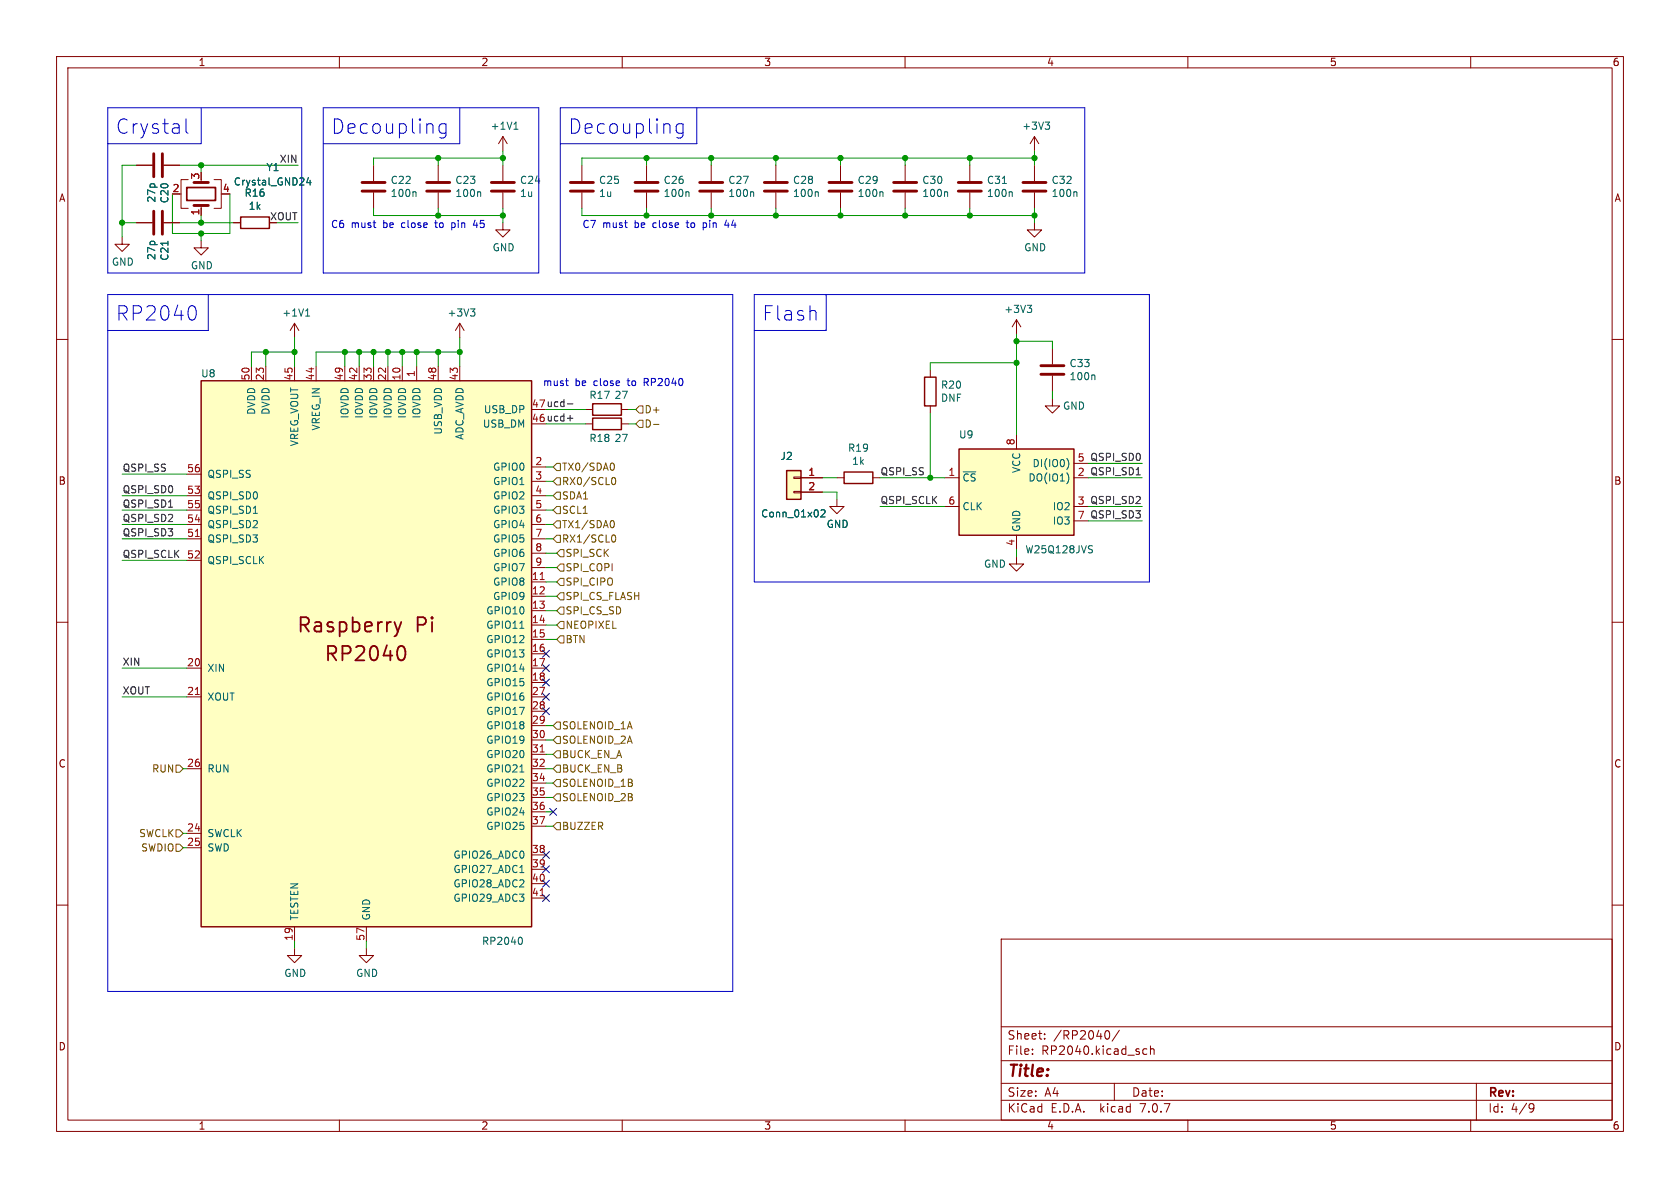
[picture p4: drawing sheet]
<svg xmlns="http://www.w3.org/2000/svg" width="297mm" height="210mm" viewBox="0 0 297 210" stroke-linecap="round" stroke-linejoin="round" font-family="sans-serif">
<g fill="none" stroke="#840000" stroke-width=".18">
<path d="M10 10h277v190h-277zM12 12h273v186h-273zM60 10v2M110 10v2M160 10v2M210 10v2M260 10v2M24.1 39.4h2.8M24.1 29.2h2.8M29 39.4h2.7M29 29.2h2.7M31.7 34.3h.3"/>
<path d="M33.3 31.8h-1.3v5h1.3M35.6 36.3v1.8M37.8 31.8h1.3v5h-1.3M41.3 39.4h1.2M66 29.2v2.8M66 34v2.8M77.5 29.2v2.8M77.5 34v2.8M88.9 39.4v1.2h1.3l-1.3 1.3-1.3-1.3h1.3M88.9 24.1v2.6M88.9 29.2v2.8M88.9 34v2.8"/>
<path d="M88.9 24.1l-.8 1.3M88.9 24.1l.8 1.3M102.9 29.2v2.8M102.9 34v2.8M114.3 29.2v2.8M114.3 34v2.8M125.7 29.2v2.8M125.7 34v2.8M137.2 29.2v2.8M137.2 34v2.8M148.6 29.2v2.8M148.6 34v2.8"/>
<path d="M160 29.2v2.8M160 34v2.8M171.4 29.2v2.8M171.4 34v2.8M182.9 39.4v1.2h1.2l-1.2 1.3-1.3-1.3h1.3M182.9 24.1l-.8 1.3M182.9 24.1v2.6M182.9 29.2v2.8M182.9 34v2.8M182.9 24.1l.7 1.3M10 60h2M21.6 41.9v1.3h1.3l-1.3 1.3-1.3-1.3h1.3"/>
<path d="M35.6 42.5v1.3h1.2l-1.2 1.3-1.3-1.3h1.3M52.1 57.2l-.8 1.2M52.1 57.2v2.5M52.1 57.2l.7 1.2M81.3 57.2v2.5M81.3 57.2l-.8 1.2M81.3 57.2l.7 1.2M179.7 56.5l-.8 1.3M179.7 56.5v2.6M179.7 56.5l.8 1.3M285 60h2M44.4 64.8v2.5"/>
<path d="M47 64.8v2.5M52.1 64.8v2.5M55.9 64.8v2.5M61 64.8v2.5M63.5 64.8v2.5M66 64.8v2.5M68.6 64.8v2.5M71.1 64.8v2.5M73.7 64.8v2.5M77.5 64.8v2.5M81.3 64.8v2.5M103.5 72.4h1.3"/>
<path d="M103.5 74.9h1.3M109.9 72.4h1.2M109.9 74.9h1.2M164.5 65.4v1.3M164.5 71.8v1.2M179.7 76.8v2.6M186.1 70.5v1.3h1.2l-1.2 1.2-1.3-1.2h1.3M186.1 61.6v2.8M186.1 66.4v2.8M33 87.6h2.6M33 90.2h2.6M33 95.3h2.6"/>
<path d="M33 99.1h2.6M33 92.7h2.6M33 83.8h2.6M94 82.6h2.5M94 85.1h2.5M94 87.6h2.5M94 90.2h2.5M94 95.3h2.5M94 92.7h2.5M94 97.8h2.5M140.3 86.9h1.3v.2h-1.3zM140.3 84.3h1.3v.3h-1.3z"/>
<path d="M141.6 84.5h3.8M141.6 87h3.8M148 88.3v1.2h1.2l-1.2 1.3-1.3-1.3h1.3M148 84.5h1.2M154.3 84.5h1.3M167 84.5h2.5M167 89.5h2.5M179.7 98.4v1.3h1.3l-1.3 1.3-1.3-1.3h1.3M179.7 94.6v2.6M189.9 84.5h2.5M189.9 89.5h2.5M189.9 81.9h2.5"/>
<path d="M189.9 92.1h2.5M10 110h2M33 118.1h2.6M94 102.9h2.5M94 105.4h2.5M94 108h2.5M94 110.5h2.5M94 113h2.5M94 115.6h2.5M94 118.1h2.5M94 100.3h2.5M285 110h2"/>
<path d="M33 123.2h2.6M33 135.9h2.6M94 120.7h2.5M94 123.2h2.5M94 135.9h2.5M94 125.7h2.5M94 128.3h2.5M94 130.8h2.5M94 133.4h2.5M94 138.4h2.5M10 160h2M33 147.3h2.6"/>
<path d="M33 149.9h2.6M94 141h2.5M94 143.5h2.5M94 146.1h2.5M94 151.1h2.5M94 153.7h2.5M94 156.2h2.5M94 158.8h2.5M285 160h2M52.1 167.6v1.3h1.2l-1.2 1.3-1.3-1.3h1.3M52.1 163.8v2.6M64.8 167.6v1.3h1.2l-1.2 1.3-1.3-1.3h1.3"/>
<path d="M64.8 163.8v2.6M177 166h108v32h-108zM60 198v2M110 198v2M160 198v2M177 194.5h108M177 191.5h108M177 187.5h108M177 181.5h108M182.5 186.3v.1M182.5 185.5v.1M184.7 183.6v.1"/>
<path d="M184.7 182.8v.1M195.7 182.2a.81 .81 0 0 1 .6 .6 .81 .81 0 0 1-.3 .8l-.3 .1M197 191.5v3M197.9 182.1l-1.3 2M202 186.1l.3 .3 .4-.1M202.7 185.5l-.4-.1-.3 .3M203.4 185.5l.2-.1 .4 .1v.9M203.4 184.9v1.5M210 198v2M260 198v2M261 191.5v6.5M270.6 195.1l.5 .1a.99 .99 0 0 1-.4 1.4h-.2"/>
<path d="M271.2 195.7l-.3 .3h-.3"/>
</g>
<g fill="none" stroke="#840000" stroke-width=".51">
<path d="M27.2 27.2v4M27.2 37.3v4.1M28.7 27.2v4M28.7 37.3v4.1M34.3 32.3h2.5M34.3 36.3h2.5M64 33.8h4.1M64 32.3h4.1M75.4 33.8h4.1M75.4 32.3h4.1M86.9 33.8h4M86.9 32.3h4"/>
<path d="M100.8 33.8h4.1M100.8 32.3h4.1M112.3 33.8h4M112.3 32.3h4M123.7 33.8h4.1M123.7 32.3h4.1M135.1 33.8h4.1M135.1 32.3h4.1M146.6 33.8h4M146.6 32.3h4M158 33.8h4.1M158 32.3h4.1"/>
<path d="M169.4 33.8h4.1M169.4 32.3h4.1M180.8 33.8h4.1M180.8 32.3h4.1M184 66.2h4.1M184 64.6h4.1"/>
</g>
<g fill="none" stroke="#006464" stroke-width=".18">
<path d="M54.5 31.4l-.3 .9h.8M54.8 31.9v.8M73.4 33.9l.1 .2v.6M84.8 33.9l.2 .2v.6M90.9 22.9h.7M91 21.9l.2-.3v1.3M121.6 33.9l.2 .2v.6M133.1 33.9l.1 .2v.6M144.5 33.9l.2 .2v.6M155.9 33.9l.2 .2v.6M167.3 33.9l.2 .2v.6M177.2 32.4h.7"/>
<path d="M178.8 33.9l.2 .2v.6M184.8 21.6h.8l-.5 .5M185.3 22.1l.3 .2v.3l-.3 .3M190.2 33.9l.2 .2v.6M29.7 42.6v.8M54 55.9h.7M54.1 54.9l.3-.3v1.3M83.2 54.6h.8l-.5 .5M83.7 55.1l.3 .2v.3l-.3 .3M181.6 54h.8l-.4 .5M182.1 54.5l.3 .2v.3l-.3 .2M193.4 66.3l.2 .2v.6"/>
<path d="M44.8 90.7h.7M145.1 90.2l.5-.1 .3 .4-.8 .9h.8M188.7 81.1a1.49 1.49 0 0 1 0 1.8M188.9 84.1v.9M192.6 96.5h.5M192.9 97.1l.2 .3-.2 .3M91.9 111.1h.7M91.9 136.5h.7M91.9 154.2h.7M92 165.7a.79 .79 0 0 1 0 1.2"/>
</g>
<path d="M42.5 38.4h5.1v2h-5.1zM35.6 67.3h58.4v96.5h-58.4zM104.8 71.4h5.1v2h-5.1zM104.8 73.9h5.1v2h-5.1zM163.4 66.7h2.1v5.1h-2.1zM169.5 79.4h20.4v15.2h-20.4zM139.1 83.2h2.5v5.1h-2.5zM149.2 83.4h5.1v2.1h-5.1z" fill="none" stroke="#840000" stroke-width=".25"/>
<g fill="#ffffc2" stroke="#ffffc2" stroke-width=".18">
<path d="M35.6 67.3h58.4v96.5h-58.4z"/>
<path d="M169.5 79.4h20.4v15.2h-20.4z"/>
<path d="M139.1 83.2h2.5v5.1h-2.5z"/>
</g>
<path d="M69.7 110l.6 1.6M70.3 111.6l-.2 .7-.4 .2M70.8 114.2a.65 .65 0 0 1 .7 .5 1.49 1.49 0 0 1-.4 2h-.3M70.9 110l-.6 1.6" fill="none" stroke="#840000" stroke-width=".32"/>
<path d="M34.5 94.8h.8M95.5 102.5h.7M34.5 122.8h.8M95.5 132.9h.7M95.5 158.3h.7" fill="none" stroke="#a90000" stroke-width=".18"/>
<path d="M33 33.1h5.1v2.3h-5.1z" fill="none" stroke="#840000" stroke-width=".3"/>
<g fill="none" stroke="#725600" stroke-width=".18">
<path d="M113 74.3h.7v1.3h-.7l-.6-.7zM113 71.8h.7v1.2h-.7l-.6-.6zM115.5 75h1M97.8 92.7l.6-.6h.7v1.2h-.7zM97.8 85.1l.6-.6h.7v1.2h-.7zM98.4 87h.7v1.3h-.7l-.6-.7zM98.4 94.6h.7v1.3h-.7l-.6-.6zM98.4 89.5h.7v1.3h-.7l-.6-.6zM98.4 81.9h.7v1.3h-.7l-.6-.6zM99.1 99.7h.6v1.3h-.6l-.7-.7zM99.1 97.2h.6v1.2h-.6l-.7-.6zM108.1 92.1l.1-.1a.68 .68 0 0 1 .4 .7 .68 .68 0 0 1-.4 .6l-.1-.1"/>
<path d="M108.1 81.9h.1a.68 .68 0 0 1 .4 .6 .68 .68 0 0 1-.4 .6h-.1M108.1 95l.1-.3 .2-.1a.68 .68 0 0 1 .5 .6 .68 .68 0 0 1-.5 .6l-.2-.1-.1-.4M108.1 84.9l.1-.4 .2-.1a.68 .68 0 0 1 .5 .6 .68 .68 0 0 1-.5 .7l-.2-.2-.1-.3M99.1 102.2h.6v1.3h-.6l-.7-.6zM99.1 104.8h.6v1.2h-.6l-.7-.6zM99.1 109.9h.6v1.2h-.6l-.7-.6zM99.1 107.3h.6v1.3h-.6l-.7-.6zM99.1 112.4h.6v1.3h-.6l-.7-.7zM31.1 135.3h.6l.7 .6-.7 .6h-.6zM98.4 130.2h.7v1.2h-.7l-.6-.6zM98.4 127.6h.7v1.3h-.7l-.6-.6zM98.4 132.7h.7v1.3h-.7l-.6-.6z"/>
<path d="M98.4 137.8h.7v1.3h-.7l-.6-.7zM98.4 135.3h.7v1.2h-.7l-.6-.6zM31.1 146.7h.6l.7 .6-.7 .7h-.6zM31.1 149.2h.6l.7 .7-.7 .6h-.6zM98.4 140.3h.7v1.3h-.7l-.6-.6zM98.4 145.4h.7v1.3h-.7l-.6-.6z"/>
</g>
<path d="M100.3 71.4h1M100.3 73.9h1M29.8 89.7h.7M200.9 83.9h.7" fill="none" stroke="#0f0f0f" stroke-width=".18"/>
<g fill="none" stroke="#0000c2" stroke-width=".18">
<path d="M19 19.1h34.3v29.2h-34.3zM35.6 19.1v6.3h-16.6M57.1 19.1h38.1v29.2h-38.1zM81.3 19.1v6.3h-24.2M99.1 19.1h92.7v29.2h-92.7zM123.2 19.1v6.3h-24.1M32.9 21v2.2l.3 .4M78.8 21.9v2a.69 .69 0 0 1-1 .4M78.8 22l-.7-.1-.5 .5v.7l.3 .3 .2 .2 .7-.2M79.9 39.4v1.2M80 39.4h-.1M84 38.9l-.3 .9h.8"/>
<path d="M120.8 21.9v2a.69 .69 0 0 1-1.1 .4M120.8 22l-.8-.1-.5 .5v.7l.3 .3 .2 .2 .8-.2M124.3 39.4v1.2M124.4 39.4h-.1M128.4 38.9l-.3 .9h.8M19 52.1h110.5v123.2h-110.5zM34.1 54a1.49 1.49 0 0 1 .5 2.1l-.5 .5M36.8 52.1v6.3h-17.8M79.9 40.2h.1M124.3 40.2h.1M133.3 52.1h69.9v50.8h-69.9zM146 52.1v6.3h-12.7"/>
<path d="M100 67.3h.5M100.2 68.1l.3 .1"/>
</g>
<g fill="none" stroke="#009600" stroke-width=".18">
<path d="M21.6 39.4h2.5M24.1 29.2h-2.5v12.7M30.5 34.3v7h10.1v-7M31.7 39.4h9.6M31.7 29.2h21M35.6 29.2v1.3M35.6 38.1v1.3M48.9 39.4h3.8M66 36.8v1.3h22.9M77.5 27.9v1.3M77.5 36.8v1.3M88.9 27.9h-22.9v1.3"/>
<path d="M88.9 26.7v2.5M88.9 36.8v2.6M102.9 36.8v1.3h80M114.3 27.9v1.3M114.3 36.8v1.3M125.7 27.9v1.3M125.7 36.8v1.3M137.2 27.9v1.3M137.2 36.8v1.3M148.6 27.9v1.3M148.6 36.8v1.3M160 27.9v1.3"/>
<path d="M160 36.8v1.3M171.4 27.9v1.3M171.4 36.8v1.3M182.9 27.9h-80v1.3M182.9 26.7v2.5M182.9 36.8v2.6M35.6 41.3v1.2M52.1 59.7v5.1M81.3 59.7v5.1M179.7 59.1v17.7M47 62.2v2.6M52.1 62.2h-7.7v2.6"/>
<path d="M61 62.2v2.6M63.5 62.2v2.6M66 62.2v2.6M68.6 62.2v2.6M71.1 62.2v2.6M73.7 62.2v2.6M77.5 62.2v2.6M81.3 62.2h-25.4v2.6M96.5 72.4h7M96.5 74.9h7M111.1 72.4h1.3M111.1 74.9h1.3"/>
<path d="M164.5 73v11.5M179.7 60.3h6.4v1.3M179.7 64.1h-15.2v1.3M186.1 69.2v1.3M21.6 87.6h11.4M21.6 92.7h11.4M21.6 95.3h11.4M21.6 90.2h11.4M21.6 83.8h11.4M21.6 99.1h11.4M96.5 82.6h1.3M96.5 85.1h1.3"/>
<path d="M96.5 97.8h1.9M96.5 87.6h1.3M96.5 92.7h1.3M96.5 95.3h1.3M96.5 90.2h1.3M145.4 84.5h2.6M145.4 87h2.6v1.3M155.6 84.5h11.4M155.6 89.5h11.4M179.7 97.2v1.2M192.4 84.5h9.5M192.4 92.1h9.5"/>
<path d="M192.4 89.5h9.5M192.4 81.9h9.5M21.6 118.1h11.4M96.5 100.3h1.9M96.5 105.4h1.9M96.5 108h1.9M96.5 113h1.9M96.5 110.5h1.9M96.5 102.9h1.9M21.6 123.2h11.4M32.4 135.9h.6M96.5 128.3h1.3"/>
<path d="M96.5 135.9h1.3M96.5 133.4h1.3M96.5 130.8h1.3M96.5 138.4h1.3M32.4 149.9h.6M32.4 147.3h.6M96.5 143.5h1.3M96.5 146.1h1.3M96.5 141h1.3M52.1 166.4v1.2M64.8 166.4v1.2"/>
</g>
<g fill="none" stroke="#000084" stroke-width=".18">
<path d="M95.9 115l1.2 1.2M95.9 117.5l1.2 1.2M97.1 115l-1.2 1.2M97.1 117.5l-1.2 1.2M95.9 122.6l1.2 1.2M95.9 120l1.2 1.3M95.9 125.1l1.2 1.2M97.1 122.6l-1.2 1.2M97.1 120l-1.2 1.3M97.1 125.1l-1.2 1.2M95.9 158.1l1.2 1.3M95.9 153.1l1.2 1.2"/>
<path d="M95.9 155.6l1.2 1.2M95.9 150.5l1.2 1.2M97.1 158.1l-1.2 1.3M97.1 153.1l-1.2 1.2M97.1 155.6l-1.2 1.2M97.1 150.5l-1.2 1.2M97.2 142.9l1.2 1.2M98.4 142.9l-1.2 1.2"/>
</g>
<g fill="#009600" stroke="#009600" stroke-width=".18">
<circle cx="77.5" cy="38.1" r=".46"/>
<circle cx="77.5" cy="27.9" r=".46"/>
<circle cx="88.9" cy="38.1" r=".46"/>
<circle cx="81.3" cy="62.2" r=".46"/>
<circle cx="88.9" cy="27.9" r=".46"/>
<circle cx="164.5" cy="84.5" r=".46"/>
<circle cx="179.7" cy="64.1" r=".46"/>
<circle cx="179.7" cy="60.3" r=".46"/>
<circle cx="160" cy="38.1" r=".46"/>
<circle cx="160" cy="27.9" r=".46"/>
<circle cx="171.4" cy="38.1" r=".46"/>
<circle cx="182.9" cy="38.1" r=".46"/>
<circle cx="171.4" cy="27.9" r=".46"/>
<circle cx="114.3" cy="27.9" r=".46"/>
<circle cx="125.7" cy="27.9" r=".46"/>
<circle cx="182.9" cy="27.9" r=".46"/>
<circle cx="114.3" cy="38.1" r=".46"/>
<circle cx="125.7" cy="38.1" r=".46"/>
<circle cx="137.2" cy="38.1" r=".46"/>
<circle cx="148.6" cy="38.1" r=".46"/>
<circle cx="148.6" cy="27.9" r=".46"/>
<circle cx="137.2" cy="27.9" r=".46"/>
<circle cx="68.6" cy="62.2" r=".46"/>
<circle cx="63.5" cy="62.2" r=".46"/>
<circle cx="66" cy="62.2" r=".46"/>
<circle cx="35.6" cy="41.3" r=".46"/>
<circle cx="35.6" cy="39.4" r=".46"/>
<circle cx="47" cy="62.2" r=".46"/>
<circle cx="21.6" cy="39.4" r=".46"/>
<circle cx="35.6" cy="29.2" r=".46"/>
<circle cx="71.1" cy="62.2" r=".46"/>
<circle cx="73.7" cy="62.2" r=".46"/>
<circle cx="77.5" cy="62.2" r=".46"/>
<circle cx="61" cy="62.2" r=".46"/>
<circle cx="52.1" cy="62.2" r=".46"/>
</g>
<g font-size="3.5" fill="#0000c2">
<text x="20.3" y="23.9">Crystal</text>
<text x="58.4" y="23.9">Decoupling</text>
<text x="100.3" y="23.9">Decoupling</text>
<text x="20.3" y="56.9">RP2040</text>
<text x="134.6" y="56.9">Flash</text>
</g>
<g font-size="3.5" fill="#840000">
<text x="52.3" y="112.2">Raspberry</text>
<text x="73.5" y="112.2">Pi</text>
<text x="57.2" y="117.3">RP2040</text>
</g>
<text font-size="2.8" fill="#840000" x="178" y="190.9">Title:</text>
<g font-size="2.1" fill="#840000">
<text x="178" y="184">Sheet:</text>
<text x="186.2" y="184">/RP2040/</text>
<text x="178" y="186.7">File:</text>
<text x="184.1" y="186.7">RP2040.kicad_sch</text>
<text x="178" y="196.9">KiCad</text>
<text x="178" y="194.1">Size:</text>
<text x="184.7" y="194.1">A4</text>
<text x="185.7" y="196.9">E.D.A.</text>
<text x="194.6" y="196.9">kicad</text>
<text x="200" y="194.1">Date:</text>
<text x="201.8" y="196.9">7.0.7</text>
<text x="263" y="194.3">Rev:</text>
<text x="263" y="196.9">Id:</text>
<text x="267.1" y="196.9">4/9</text>
</g>
<g font-size="1.8" fill="#840000">
<text x="35" y="11.9">1</text>
<text x="85" y="11.9">2</text>
<text x="135" y="11.9">3</text>
<text x="185" y="11.9">4</text>
<text x="235" y="11.9">5</text>
<text x="285" y="11.9">6</text>
<text x="10.3" y="35.9">A</text>
<text x="285.3" y="35.9">A</text>
<text x="47.7" y="39">XOUT</text>
<text x="10.3" y="85.9">B</text>
<text x="285.3" y="85.9">B</text>
<text x="10.3" y="135.9">C</text>
<text x="285.3" y="135.9">C</text>
<text x="10.3" y="185.9">D</text>
<text x="285.3" y="185.9">D</text>
<text x="35" y="199.9">1</text>
<text x="85" y="199.9">2</text>
<text x="135" y="199.9">3</text>
<text x="185" y="199.9">4</text>
<text x="235" y="199.9">5</text>
<text x="285" y="199.9">6</text>
</g>
<g font-size="1.8" fill="#006464">
<text x="86.6" y="23.1">+1V1</text>
<text x="180.6" y="23.1">+3V3</text>
<text x="27.7" y="35.9" transform="rotate(-90 27.7 35.9)">27p</text>
<text x="41.2" y="33">Crystal_GND24</text>
<text x="43.1" y="35">R16</text>
<text x="47" y="30.5">Y1</text>
<text x="69" y="35">100n</text>
<text x="69" y="32.7">C22</text>
<text x="80.4" y="35">100n</text>
<text x="80.4" y="32.7">C23</text>
<text x="91.8" y="35">1u</text>
<text x="91.8" y="32.7">C24</text>
<text x="105.8" y="35">1u</text>
<text x="105.8" y="32.7">C25</text>
<text x="117.2" y="35">100n</text>
<text x="117.2" y="32.7">C26</text>
<text x="128.7" y="35">100n</text>
<text x="128.7" y="32.7">C27</text>
<text x="140.1" y="35">100n</text>
<text x="140.1" y="32.7">C28</text>
<text x="151.5" y="35">100n</text>
<text x="151.5" y="32.7">C29</text>
<text x="163" y="35">100n</text>
<text x="163" y="32.7">C30</text>
<text x="174.4" y="35">100n</text>
<text x="174.4" y="32.7">C31</text>
<text x="185.8" y="35">100n</text>
<text x="185.8" y="32.7">C32</text>
<text x="30" y="36" transform="rotate(-90 30 36)">C20</text>
<text x="43.9" y="37.3">1k</text>
<text x="19.7" y="47.2">GND</text>
<text x="27.7" y="46.1" transform="rotate(-90 27.7 46.1)">27p</text>
<text x="30" y="46.2" transform="rotate(-90 30 46.2)">C21</text>
<text x="33.7" y="47.8">GND</text>
<text x="87" y="44.6">GND</text>
<text x="181" y="44.6">GND</text>
<text x="49.8" y="56.2">+1V1</text>
<text x="79" y="56.2">+3V3</text>
<text x="177.4" y="55.5">+3V3</text>
<text x="189" y="65.1">C33</text>
<text x="35.5" y="66.9">U8</text>
<text x="104.1" y="70.7">R17</text>
<text x="108.5" y="70.7">27</text>
<text x="166.3" y="71.2">DNF</text>
<text x="166.3" y="68.9">R20</text>
<text x="189" y="67.4">100n</text>
<text x="45.3" y="73.4" transform="rotate(-90 45.3 73.4)">DVDD</text>
<text x="47.9" y="73.4" transform="rotate(-90 47.9 73.4)">DVDD</text>
<text x="56.7" y="76.2" transform="rotate(-90 56.7 76.2)">VREG_IN</text>
<text x="61.8" y="74.1" transform="rotate(-90 61.8 74.1)">IOVDD</text>
<text x="64.4" y="74.1" transform="rotate(-90 64.4 74.1)">IOVDD</text>
<text x="66.9" y="74.1" transform="rotate(-90 66.9 74.1)">IOVDD</text>
<text x="69.4" y="74.1" transform="rotate(-90 69.4 74.1)">IOVDD</text>
<text x="72" y="74.1" transform="rotate(-90 72 74.1)">IOVDD</text>
<text x="74.5" y="74.1" transform="rotate(-90 74.5 74.1)">IOVDD</text>
<text x="78.3" y="76.9" transform="rotate(-90 78.3 76.9)">USB_VDD</text>
<text x="82.1" y="77.8" transform="rotate(-90 82.1 77.8)">ADC_AVDD</text>
<text x="85.3" y="75.8">USB_DM</text>
<text x="85.4" y="73.3">USB_DP</text>
<text x="169.4" y="77.7">U9</text>
<text x="187.8" y="72.6">GND</text>
<text x="52.9" y="79" transform="rotate(-90 52.9 79)">VREG_VOUT</text>
<text x="87.1" y="83.4">GPIO0</text>
<text x="104.1" y="78.3">R18</text>
<text x="108.5" y="78.3">27</text>
<text x="137.9" y="81.5">J2</text>
<text x="149.8" y="80.1">R19</text>
<text x="150.5" y="82.4">1k</text>
<text x="180.6" y="83.7" transform="rotate(-90 180.6 83.7)">VCC</text>
<text x="182.4" y="82.8">DI(IO0)</text>
<text x="36.6" y="88.5">QSPI_SD0</text>
<text x="36.6" y="84.7">QSPI_SS</text>
<text x="87.1" y="86">GPIO1</text>
<text x="87.1" y="88.5">GPIO2</text>
<text x="170.1" y="85.3">~{CS}</text>
<text x="181.7" y="85.3">DO(IO1)</text>
<text x="36.6" y="93.6">QSPI_SD2</text>
<text x="36.6" y="91">QSPI_SD1</text>
<text x="87.1" y="91">GPIO3</text>
<text x="87.1" y="93.6">GPIO4</text>
<text x="134.5" y="91.7">Conn_01x02</text>
<text x="146" y="93.5">GND</text>
<text x="170.1" y="90.4">CLK</text>
<text x="180.6" y="94.1" transform="rotate(-90 180.6 94.1)">GND</text>
<text x="186" y="90.4">IO2</text>
<text x="186" y="92.9">IO3</text>
<text x="36.6" y="96.1">QSPI_SD3</text>
<text x="36.6" y="99.9">QSPI_SCLK</text>
<text x="87.1" y="96.1">GPIO5</text>
<text x="87.1" y="98.7">GPIO6</text>
<text x="87.1" y="101.2">GPIO7</text>
<text x="173.9" y="100.6">GND</text>
<text x="181.2" y="98">W25Q128JVS</text>
<text x="87.1" y="103.7">GPIO8</text>
<text x="87.1" y="106.3">GPIO9</text>
<text x="85.9" y="108.8">GPIO10</text>
<text x="85.9" y="111.4">GPIO11</text>
<text x="85.9" y="113.9">GPIO12</text>
<text x="36.6" y="119">XIN</text>
<text x="85.9" y="116.4">GPIO13</text>
<text x="85.9" y="119">GPIO14</text>
<text x="36.6" y="124.1">XOUT</text>
<text x="85.9" y="121.5">GPIO15</text>
<text x="85.9" y="124.1">GPIO16</text>
<text x="85.9" y="126.6">GPIO17</text>
<text x="85.9" y="129.1">GPIO18</text>
<text x="85.9" y="131.7">GPIO19</text>
<text x="36.6" y="136.8">RUN</text>
<text x="85.9" y="134.2">GPIO20</text>
<text x="85.9" y="136.8">GPIO21</text>
<text x="85.9" y="139.3">GPIO22</text>
<text x="85.9" y="141.8">GPIO23</text>
<text x="36.6" y="148.2">SWCLK</text>
<text x="85.9" y="144.4">GPIO24</text>
<text x="85.9" y="146.9">GPIO25</text>
<text x="36.6" y="150.7">SWD</text>
<text x="80.1" y="152">GPIO26_ADC0</text>
<text x="80.1" y="154.5">GPIO27_ADC1</text>
<text x="80.1" y="157.1">GPIO28_ADC2</text>
<text x="80.1" y="159.6">GPIO29_ADC3</text>
<text x="52.9" y="162.8" transform="rotate(-90 52.9 162.8)">TESTEN</text>
<text x="65.6" y="162.8" transform="rotate(-90 65.6 162.8)">GND</text>
<text x="85.1" y="167.2">RP2040</text>
<text x="50.2" y="172.9">GND</text>
<text x="62.9" y="172.9">GND</text>
</g>
<g font-size="1.8" fill="#0f0f0f">
<text x="49.4" y="28.9">XIN</text>
<text x="93.9" y="74.7">46 ucd+</text>
<text x="93.9" y="72.1">47 ucd-</text>
<text x="21.6" y="83.5">QSPI_SS</text>
<text x="192.7" y="81.6">QSPI_SD0</text>
<text x="21.6" y="89.8">QSPI_SD1</text>
<text x="21.6" y="87.3">QSPI_SD0</text>
<text x="155.6" y="84.1">QSPI_SS</text>
<text x="155.6" y="89.2">QSPI_SCLK</text>
<text x="192.7" y="89.2">QSPI_SD2</text>
<text x="192.7" y="84.1">QSPI_SD1</text>
<text x="21.6" y="92.4">QSPI_SD2</text>
<text x="21.6" y="94.9">QSPI_SD3</text>
<text x="192.7" y="91.7">QSPI_SD3</text>
<text x="21.6" y="98.7">QSPI_SCLK</text>
<text x="21.6" y="117.8">XIN</text>
<text x="21.6" y="122.8">XOUT</text>
</g>
<g font-size="1.8" fill="#a90000">
<text x="30.4" y="34">2</text>
<text x="35.3" y="31.8" transform="rotate(-90 35.3 31.8)">3</text>
<text x="39.3" y="34">4</text>
<text x="35.3" y="38.2" transform="rotate(-90 35.3 38.2)">1</text>
<text x="44.2" y="67.4" transform="rotate(-90 44.2 67.4)">50</text>
<text x="46.7" y="67.4" transform="rotate(-90 46.7 67.4)">23</text>
<text x="51.8" y="67.4" transform="rotate(-90 51.8 67.4)">45</text>
<text x="55.6" y="67.4" transform="rotate(-90 55.6 67.4)">44</text>
<text x="60.7" y="67.4" transform="rotate(-90 60.7 67.4)">49</text>
<text x="63.2" y="67.4" transform="rotate(-90 63.2 67.4)">42</text>
<text x="65.8" y="67.4" transform="rotate(-90 65.8 67.4)">33</text>
<text x="68.3" y="67.4" transform="rotate(-90 68.3 67.4)">22</text>
<text x="70.9" y="67.4" transform="rotate(-90 70.9 67.4)">10</text>
<text x="73.4" y="66.7" transform="rotate(-90 73.4 66.7)">1</text>
<text x="77.2" y="67.4" transform="rotate(-90 77.2 67.4)">48</text>
<text x="81" y="67.4" transform="rotate(-90 81 67.4)">43</text>
<text x="33" y="83.6">56</text>
<text x="94.5" y="82.3">2</text>
<text x="179.5" y="78.8" transform="rotate(-90 179.5 78.8)">8</text>
<text x="190.4" y="81.7">5</text>
<text x="33" y="87.4">53</text>
<text x="33" y="89.9">55</text>
<text x="94.5" y="84.8">3</text>
<text x="94.5" y="87.4">4</text>
<text x="94.5" y="89.9">5</text>
<text x="142.8" y="84.2">1</text>
<text x="142.8" y="86.7">2</text>
<text x="167.6" y="84.2">1</text>
<text x="167.6" y="89.3">6</text>
<text x="190.4" y="84.2">2</text>
<text x="190.4" y="89.3">3</text>
<text x="33" y="95">51</text>
<text x="33" y="92.5">54</text>
<text x="94.5" y="92.5">6</text>
<text x="94.5" y="95">7</text>
<text x="190.4" y="91.8">7</text>
<text x="33" y="98.8">52</text>
<text x="94.5" y="97.5">8</text>
<text x="94.5" y="100.1">9</text>
<text x="179.5" y="96.6" transform="rotate(-90 179.5 96.6)">4</text>
<text x="93.9" y="102.6">11</text>
<text x="93.9" y="105.2">12</text>
<text x="93.9" y="107.7">13</text>
<text x="93.9" y="110.2">14</text>
<text x="93.9" y="112.8">15</text>
<text x="33" y="117.9">20</text>
<text x="93.9" y="115.3">16</text>
<text x="93.9" y="117.9">17</text>
<text x="33" y="122.9">21</text>
<text x="93.9" y="120.4">18</text>
<text x="93.9" y="122.9">27</text>
<text x="93.9" y="125.5">28</text>
<text x="93.9" y="128">29</text>
<text x="93.9" y="130.6">30</text>
<text x="33" y="135.6">26</text>
<text x="93.9" y="133.1">31</text>
<text x="93.9" y="135.6">32</text>
<text x="93.9" y="138.2">34</text>
<text x="93.9" y="140.7">35</text>
<text x="93.9" y="143.3">36</text>
<text x="33" y="147.1">24</text>
<text x="33" y="149.6">25</text>
<text x="93.9" y="145.8">37</text>
<text x="93.9" y="150.9">38</text>
<text x="93.9" y="153.4">39</text>
<text x="93.9" y="156">40</text>
<text x="93.9" y="158.5">41</text>
<text x="51.8" y="166.4" transform="rotate(-90 51.8 166.4)">19</text>
<text x="64.5" y="166.4" transform="rotate(-90 64.5 166.4)">57</text>
</g>
<g font-size="1.8" fill="#0000c2">
<text x="58.4" y="40.4">C6</text>
<text x="62.1" y="40.4">must</text>
<text x="67.8" y="40.4">be</text>
<text x="71.2" y="40.4">close</text>
<text x="77.4" y="40.4">to</text>
<text x="80.5" y="40.4">pin</text>
<text x="84.6" y="40.4">45</text>
<text x="102.9" y="40.4">C7</text>
<text x="106.5" y="40.4">must</text>
<text x="112.3" y="40.4">be</text>
<text x="115.7" y="40.4">close</text>
<text x="121.9" y="40.4">to</text>
<text x="124.9" y="40.4">pin</text>
<text x="129" y="40.4">44</text>
<text x="95.9" y="68.3">must</text>
<text x="101.7" y="68.3">be</text>
<text x="105.1" y="68.3">close</text>
<text x="111.3" y="68.3">to</text>
<text x="114.3" y="68.3">RP2040</text>
</g>
<g font-size="1.8" fill="#725600">
<text x="113.9" y="75.8">D-</text>
<text x="113.9" y="73.3">D+</text>
<text x="99.3" y="83.4">TX0/SDA0</text>
<text x="99.3" y="88.5">SDA1</text>
<text x="99.3" y="86">RX0/SCL0</text>
<text x="99.3" y="93.6">TX1/SDA0</text>
<text x="99.3" y="91">SCL1</text>
<text x="99.3" y="96.1">RX1/SCL0</text>
<text x="99.9" y="101.2">SPI_COPI</text>
<text x="99.9" y="98.7">SPI_SCK</text>
<text x="99.9" y="103.7">SPI_CIPO</text>
<text x="99.9" y="106.3">SPI_CS_FLASH</text>
<text x="99.9" y="111.4">NEOPIXEL</text>
<text x="99.9" y="108.8">SPI_CS_SD</text>
<text x="99.9" y="113.9">BTN</text>
<text x="99.3" y="131.7">SOLENOID_2A</text>
<text x="99.3" y="129.1">SOLENOID_1A</text>
<text x="26.8" y="136.8">RUN</text>
<text x="99.3" y="134.2">BUCK_EN_A</text>
<text x="99.3" y="136.8">BUCK_EN_B</text>
<text x="99.3" y="141.8">SOLENOID_2B</text>
<text x="99.3" y="139.3">SOLENOID_1B</text>
<text x="24.5" y="148.2">SWCLK</text>
<text x="99.3" y="146.9">BUZZER</text>
<text x="24.9" y="150.7">SWDIO</text>
</g>
</svg>
